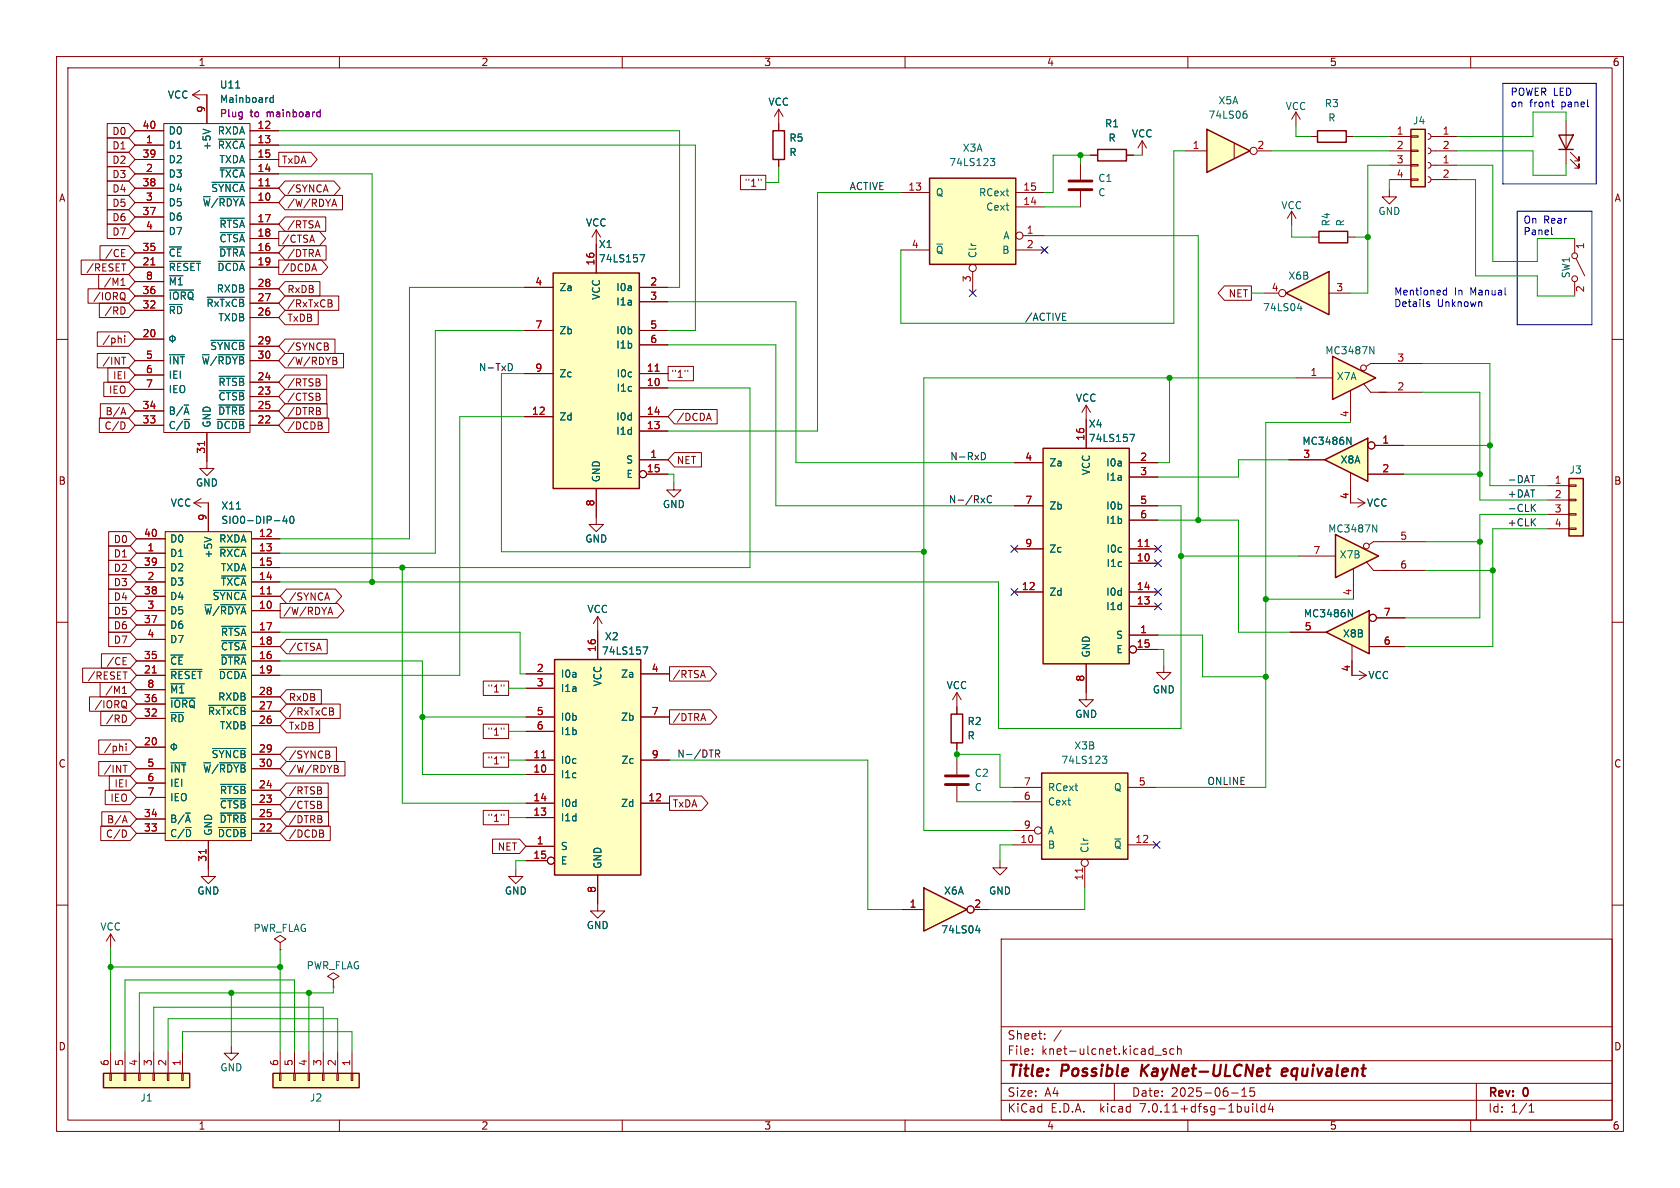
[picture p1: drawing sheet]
<svg xmlns="http://www.w3.org/2000/svg" width="297mm" height="210mm" viewBox="0 0 297 210" stroke-linecap="round" stroke-linejoin="round" font-family="sans-serif">
<g fill="none" stroke="#840000" stroke-width=".18">
<path d="M10 10h277v190h-277zM12 12h273v186h-273zM60 10v2M110 10v2M160 10v2M210 10v2M260 10v2M10 60h2M105.4 40.6l-.8 1.3M105.4 40.6v2.6M105.4 40.6l.8 1.3M285 60h2"/>
<path d="M10 110h2M285 110h2M10 160h2M285 160h2M177 166h108v32h-108zM60 198v2M110 198v2M160 198v2M177 194.5h108M177 191.5h108M177 187.5h108M177 181.5h108"/>
<path d="M182.5 186.3v.1M182.5 185.5v.1M184.7 183.6v.1M184.7 182.8v.1M187.6 182.1l-1.3 2M197 191.5v3M204.2 186.5h1.1M206.2 185.5l-.4-.1-.2 .2 .1 .2 .5 .2v.3h-.6M207.5 185.5l-.4-.1-.3 .3v.4l.2 .2h.5M208.2 185.5l.2-.1 .3 .1 .1 .9M208.2 184.9v1.5M210 198v2"/>
<path d="M217.7 193.2h1.2M219.5 193.8h.9M219.5 192.7l.5-.4v1.5M221 192.3v.7l.2-.1h.5l.1 .6-.3 .3-.5-.1M221.5 195.1v.1M221.5 195.6v1M222.2 195.1v1.3l.2 .2M223.6 195.1v1.5M223.6 195.7l-.4-.1-.3 .3v.4l.1 .2h.6M224.6 195l-.4 1.1h1M225 195.6v1M260 198v2"/>
<path d="M261 191.5v6.5M270.3 196.6h.9M270.3 195.5l.4-.4v1.5"/>
</g>
<path d="M201.9 188.2l-.2 2M203.1 188.2l-1.3 1.2M223.8 188.9h.8M227.6 189l-.2-.1-.6 .1-.2 .9 .2 .3 .6-.1M227.6 189.4l-1 .1" fill="none" stroke="#840000" stroke-width=".4"/>
<path d="M213.4 22.9l7.6 3.8-7.6 3.8z" fill="#ffffc2"/>
<path d="M136.7 23.1h2v5.1h-2zM164.3 31.5h15.3v15.2h-15.3zM194.1 26.4h5v2h-5zM213.4 22.9l7.6 3.8-7.6 3.8zM232.9 23.1h5.1v2h-5.1zM249.4 22.9h2.6v10.1h-2.6zM97.8 48.3h15.2v38.1h-15.2zM233.2 40.9h5.1v2h-5.1zM18.3 189.7h15.2v2.6h-15.2zM48.3 189.7h15.2v2.6h-15.2z" fill="none" stroke="#840000" stroke-width=".25"/>
<g fill="none" stroke="#840000" stroke-width=".18">
<path d="M34 16.8h2.6v5M34 16.8l1.3 .7M35.3 16l-1.3 .8M137.7 19.3v3.8M137.7 19.3l-.8 1.3M137.7 19.3l.7 1.3M229.1 19.8l-.8 1.3M229.1 19.8v2.6M229.1 19.8l.8 1.3M23.9 25.7h5.1M23.9 35.8h5.1M23.9 33.3h5.1"/>
<path d="M23.9 23.1h5.1M23.9 30.7h5.1M23.9 28.2h5.1M23.9 38.4h5.1M29 21.8h15.2v54.7h-15.2zM44.2 25.7h5.1M44.2 35.8h5.1M44.2 33.3h5.1M44.2 23.1h5.1M44.2 30.7h5.1M44.2 28.2h5.1M44.2 39.6h5.1"/>
<path d="M137.7 28.2v1.3M159.3 34h5M179.6 34h5.1M179.6 36.6h5.1M191 29v2.8M191 33.8v2.8M192.8 27.4h1.3M199.1 27.4h1.3M201.9 24.9l-.7 1.3M201.9 24.9v2.5M201.9 24.9l.8 1.3M209.5 26.7h3.9"/>
<path d="M218.2 25.4v2.5M222.2 26.7h2.6M228.3 37.3l-.7 1.3M228.3 37.3v2.6M228.3 37.3l.8 1.3M231.6 24.1h1.3M238 24.1h1.3M245.6 33.5v1.3h1.3l-1.3 1.3-1.3-1.3h1.3M245.6 26.7h3.8M245.6 24.1h3.8M245.6 29.2h3.8M245.6 31.8h3.8"/>
<path d="M249.4 31.6h1.3v.3h-1.3zM249.4 29.1h1.3v.2h-1.3zM249.4 26.5h1.3v.3h-1.3zM249.4 24h1.3v.3h-1.3zM23.9 44.7h5.1M23.9 47.2h5.1M23.9 59.9h5.1M23.9 54.9h5.1M23.9 52.3h5.1M23.9 40.9h5.1M23.9 49.8h5.1M44.2 44.7h5.1"/>
<path d="M44.2 42.2h5.1M44.2 47.2h5.1M44.2 56.1h5.1M44.2 53.6h5.1M44.2 51.1h5.1M92.7 50.8h5.1M92.7 58.4h5.1M105.4 43.2v5.1M113 50.8h5.1M113 53.3h5.1M113 58.4h5.1M159.3 44.2h5"/>
<path d="M172 48v3.8M179.6 44.2h5.1M180.8 41.7h3.9M231.9 41.9h1.3M238.3 41.9h1.2M23.9 75.2h5.1M23.9 72.6h5.1M23.9 63.8h5.1M23.9 66.3h5.1M23.9 68.8h5.1M36.6 76.5v6.3h1.2l-1.2 1.3-1.3-1.3h1.3M44.2 75.2h5.1"/>
<path d="M44.2 70.1h5.1M44.2 67.6h5.1M44.2 72.6h5.1M44.2 61.2h5.1M44.2 63.8h5.1M92.7 66h5.1M92.7 73.7h5.1M113 68.6h5.1M113 66h5.1M113 73.7h5.1M113 76.2h5.1M113 61h5.1"/>
<path d="M24.1 97.8h5.1M24.1 95.3h5.1M29.2 94h15.2v54.6h-15.2zM34.3 88.9h2.5v5.1M34.3 88.9l1.3 .8M35.6 88.1l-1.3 .8M44.4 97.8h5.1M44.4 95.3h5.1M105.4 86.4v5M113 81.3h5.1M114.3 83.8h3.8M24.1 108h5.1"/>
<path d="M24.1 105.4h5.1M24.1 102.9h5.1M24.1 100.3h5.1M24.1 116.8h5.1M24.1 119.4h5.1M24.1 110.5h5.1M24.1 113h5.1M44.4 108h5.1M44.4 105.4h5.1M44.4 102.9h5.1M44.4 100.3h5.1M44.4 116.8h5.1"/>
<path d="M44.4 111.8h5.1M44.4 114.3h5.1M44.4 119.4h5.1M24.1 132.1h5.1M24.1 135.9h5.1M24.1 127h5.1M24.1 124.5h5.1M24.1 138.4h5.1M24.1 121.9h5.1M44.4 139.7h5.1M44.4 128.3h5.1M44.4 125.7h5.1"/>
<path d="M44.4 123.2h5.1M44.4 133.4h5.1M44.4 135.9h5.1M24.1 147.3h5.1M24.1 144.8h5.1M24.1 141h5.1M36.8 148.6v6.3h1.3l-1.3 1.3-1.2-1.3h1.2M44.4 147.3h5.1M44.4 142.2h5.1M44.4 144.8h5.1M91.2 153.7v1.2h1.3l-1.3 1.3-1.3-1.3h1.3M176.8 152.1v1.3h1.3l-1.3 1.3-1.3-1.3h1.3"/>
<path d="M19.6 165.1v2.5M19.6 165.1l-.8 1.3M19.6 165.1l.7 1.3M49.5 166.6l1-.6-1-.6-1 .6 1 .6v1.3M49.5 167.9h.1M58.9 173.2l1-.6-1-.6-1 .6 1 .6v1.3M58.9 174.5h.1M19.4 189.7h.3v1.3h-.3zM19.6 185.9v3.8M22 189.7h.2v1.3h-.2zM22.1 185.9v3.8M24.5 189.7h.3v1.3h-.3z"/>
<path d="M24.6 185.9v3.8M27.1 189.7h.2v1.3h-.2zM27.2 185.9v3.8M29.6 189.7h.2v1.3h-.2zM29.7 185.9v3.8M32.1 189.7h.3v1.3h-.3zM32.3 185.9v3.8M40.9 184.9v1.3h1.3l-1.3 1.3-1.3-1.3h1.3M49.4 189.7h.3v1.3h-.3zM49.5 185.9v3.8M51.9 189.7h.3v1.3h-.3zM52.1 185.9v3.8"/>
<path d="M54.5 189.7h.2v1.3h-.2zM54.6 185.9v3.8M57 189.7h.3v1.3h-.3zM57.1 185.9v3.8M59.6 189.7h.2v1.3h-.2zM59.7 185.9v3.8M62.1 189.7h.3v1.3h-.3zM62.2 185.9v3.8"/>
<circle cx="221.6" cy="26.7" r=".63"/>
<circle cx="172" cy="47.4" r=".63"/>
<circle cx="180.2" cy="41.7" r=".63"/>
<circle cx="113.7" cy="83.8" r=".63"/>
</g>
<g fill="none" stroke="#006464" stroke-width=".18">
<path d="M41.7 15.6h.7M48.3 16.8v1.3M48.3 17.3h-.3l-.3 .2 .1 .5h.5M220.1 19.6h.2M35.9 22.8l1.3 .5M37.5 32.2h5.7M38.6 24.6h4.6M38.7 34.8h4.5M38.9 29.7h4.3M38.9 38.6h4.3M175.1 28h.8l-.5 .5 .4 .1 .1 .4-.3 .3h-.3M220 20.1l.3 .1 .2 .2-.1 .4-.4 .1"/>
<path d="M29.9 46.2h5.5M29.9 51.3h4.3M30.5 59.3v1.2M36.6 52.6h6.6M38.6 46.2h4.6M38.9 43.7h4.3M38.9 41.1h4.3M113.1 45h.9l-.6 1.3M37.3 60.2h5.9M38.4 74.1h4.8M38.6 62.7h4.6M38.7 71.6h4.5"/>
<path d="M38.7 69.1h4.5M38.7 66.5h4.5M36.1 95l1.3 .4M38.9 96.7h4.6M41.8 90h.7M50.3 91.2l-.3 .9h.8M50.6 91.7v.8M51.4 91.4l.1-.1a.68 .68 0 0 1 .5 .6 .68 .68 0 0 1-.5 .6l-.1-.1-.2-.4zM30.2 118.3h5.5M37.7 104.4h5.8M38.8 118.3h4.7M39 106.9h4.5"/>
<path d="M39.1 115.8h4.4M39.2 101.8h4.3M39.2 110.7h4.3M39.2 113.3h4.3M30.2 123.4h4.3M30.7 131.4v1.3M36.9 124.7h6.6M37.5 132.3h6M38.8 134.8h4.7M39 138.7h4.5M38.6 146.3h4.9M38.9 143.7h4.6"/>
<path d="M39 141.2h4.5"/>
<circle cx="30.5" cy="59.9" r=".47"/>
<circle cx="30.8" cy="132" r=".47"/>
</g>
<g fill="#ffffc2" stroke="#ffffc2" stroke-width=".18">
<path d="M249.4 22.9h2.6v10.1h-2.6z"/>
<path d="M164.3 31.5h15.3v15.2h-15.3z"/>
<path d="M97.8 48.3h15.2v38.1h-15.2z"/>
<path d="M18.3 189.7h15.2v2.6h-15.2z"/>
<path d="M48.3 189.7h15.2v2.6h-15.2z"/>
<path d="M29.2 94h15.2v54.6h-15.2z"/>
</g>
<path d="M189 33.5h4M189 32h4" fill="none" stroke="#840000" stroke-width=".51"/>
<path d="M47 32.9h.7M26.7 46.8h.7M36.2 78v.8M115.8 65.6h.7M26.9 119h.7M47.2 105h.8M36.4 150.2v.7" fill="none" stroke="#a90000" stroke-width=".18"/>
<path d="M56.6 19.4v1.2M56.6 19.9l-.4-.1-.1 .1M56.1 20.5l.1 .1h.4" fill="none" stroke="#840084" stroke-width=".18"/>
<path d="M227.3 51.8l7.6-3.8v7.6z" fill="#ffffc2"/>
<path d="M275.6 23.9h2.5l-1.2 2.5zM275.6 26.4h2.5M227.3 51.8l7.6-3.8v7.6zM98 116.6h15.3v38.1h-15.3zM168.1 126.2h2.1v5.1h-2.1z" fill="none" stroke="#840000" stroke-width=".25"/>
<g fill="none" stroke="#840000" stroke-width=".18">
<path d="M276.9 21.3v7.7M277.6 28.2l1.5 1.5v-.7v.7h-.7M277.6 26.9l1.5 1.5v-.7v.7h-.7M223.5 51.8h2.6M234.9 51.8h3.9M278.4 42.2v2.5M278.4 49.8v2.5M278.6 45.7l1.6 3.1M93 119.1h5M105.7 109v7.6M105.7 109l-.8 1.2M105.7 109l.7 1.2"/>
<path d="M113.3 119.1h5.1M205.7 117.6v1.3h1.3l-1.3 1.2-1.2-1.2h1.2M93 136.9h5M93 134.4h5M93 121.7h5M93 126.7h5M93 129.3h5M113.3 134.4h5.1M113.3 126.7h5.1M169.2 122.4v3.8M169.2 131.3v1.3M169.2 134.1v2.8"/>
<path d="M169.2 138.9v2.8M169.2 122.4l-.8 1.3M169.2 122.4l.7 1.3M192 122.4v1.3h1.3l-1.3 1.3-1.2-1.3h1.2M93 149.6h5M93 142h5M93 144.5h5M93 152.1h3.8M105.7 154.7v6.3h1.2l-1.2 1.3-1.3-1.3h1.3M113.3 142h5.1"/>
<circle cx="226.7" cy="51.8" r=".63"/>
<circle cx="278.4" cy="49.3" r=".51"/>
<circle cx="278.4" cy="45.2" r=".51"/>
<circle cx="97.4" cy="152.1" r=".63"/>
</g>
<path d="M229.4 54.5h.8M230 54.1v.8M113.7 114.4h.8l-.5 1.2" fill="none" stroke="#006464" stroke-width=".18"/>
<path d="M98 116.6h15.3v38.1h-15.3z" fill="#ffffc2" stroke="#ffffc2" stroke-width=".18"/>
<path d="M95.7 133.9h.8" fill="none" stroke="#a90000" stroke-width=".18"/>
<path d="M167.1 138.7h4.1M167.1 137.2h4.1" fill="none" stroke="#840000" stroke-width=".51"/>
<path d="M163.3 157l7.6 3.8-7.6 3.8z" fill="#ffffc2"/>
<path d="M184.1 136.7h15.3v15.2h-15.3zM163.3 157l7.6 3.8-7.6 3.8z" fill="none" stroke="#840000" stroke-width=".25"/>
<g fill="none" stroke="#840000" stroke-width=".18">
<path d="M252.5 31.2l.3 .2 .2 .4-.2 .3-.3 .2M252.5 28.7l.3 .2 .2 .3-.2 .4-.3 .1M252.5 26.2l.3 .1 .2 .4-.2 .3-.3 .2M252.5 23.6l.3 .2 .2 .3-.2 .4-.3 .1M253 31.8h4.6M253 29.2h4.6M253 26.7h4.6M253 24.1h4.6M238.8 88.9h2.5M240 88.1l1.3 .8M241.3 88.9l-1.3 .8M179.1 139.2h5"/>
<path d="M199.4 139.2h5.1M179.1 149.4h5M179.1 141.7h5M179.1 146.8h3.8M191.8 153.2v3.8M199.4 149.4h5.1M159.5 160.8h3.8M172.2 160.8h2.6"/>
<circle cx="183.5" cy="146.8" r=".63"/>
<circle cx="191.8" cy="152.5" r=".63"/>
<circle cx="171.6" cy="160.8" r=".63"/>
</g>
<path d="M194.9 133.7h.8l-.5 .5 .4 .1 .1 .4-.3 .2h-.3M172.5 164.5h.8M173.1 164.1v.8" fill="none" stroke="#006464" stroke-width=".18"/>
<path d="M184.1 136.7h15.3v15.2h-15.3z" fill="#ffffc2" stroke="#ffffc2" stroke-width=".18"/>
<path d="M191.4 153.5v.7" fill="none" stroke="#a90000" stroke-width=".18"/>
<path d="M235.6 63l7.6 3.8-7.6 3.8z" fill="#ffffc2"/>
<g fill="none" stroke="#840000" stroke-width=".18">
<path d="M229.1 66.8h6.4M238.8 69.1v5.3M241 67.8l1.3 1.5h9.2M251.5 64.3h-9.2l-.7 .5M105.4 91.4v1.3h1.3l-1.3 1.3-1.3-1.3h1.3"/>
<circle cx="241" cy="65" r=".51"/>
</g>
<path d="M235.6 63l7.6 3.8-7.6 3.8z" fill="none" stroke="#840000" stroke-width=".25"/>
<path d="M242.2 61.3l.7 1.3v-1.3" fill="none" stroke="#006464" stroke-width=".18"/>
<path d="M234.4 111.8l7.7-3.8v7.6z" fill="#ffffc2"/>
<path d="M234.4 111.8l7.7-3.8v7.6z" fill="none" stroke="#840000" stroke-width=".25"/>
<g fill="none" stroke="#840000" stroke-width=".18">
<path d="M119.1 85.3v1.3h1.3l-1.3 1.3-1.2-1.3h1.2M228.1 111.8h6.3M239 114v5.4M242.1 114.3h6.3M243.3 109.2h5.1"/>
<circle cx="242.7" cy="109.2" r=".63"/>
</g>
<path d="M238.4 107.8l.7 1.2v-1.2" fill="none" stroke="#006464" stroke-width=".18"/>
<path d="M236.1 94.5l7.6 3.8-7.6 3.8z" fill="#ffffc2"/>
<g fill="none" stroke="#840000" stroke-width=".18">
<path d="M192 71.6v7.6M192 71.6l-.7 1.3M192 71.6l.8 1.3M179.3 97h5.1M179.3 81.8h5.1M179.3 89.4h5.1M199.6 99.6h5.1M199.6 97h5.1M199.6 81.8h5.1M199.6 84.3h5.1M199.6 89.4h5.1M199.6 91.9h5.1"/>
<path d="M229.6 98.3h6.4M241.6 99.3l1.2 1.5h9.2M252 95.8h-9.2l-.7 .5M273.6 85.9h3.8M273.6 88.4h3.8M273.6 90.9h3.8M273.6 93.5h3.8M277.4 93.3h1.2v.3h-1.2zM277.4 90.8h1.2v.3h-1.2zM277.4 88.3h1.2v.2h-1.2zM277.4 85.7h1.2v.3h-1.2zM179.3 104.6h5.1"/>
<path d="M192 117.3v5.1M199.6 112.3h5.1M199.6 104.6h5.1M199.6 107.2h5.1M200.9 114.8h3.8M239 119.4h2.6M239.3 100.6v5.3M240.3 118.6l1.3 .8M241.6 119.4l-1.3 .7"/>
<circle cx="241.6" cy="96.5" r=".51"/>
<circle cx="200.3" cy="114.8" r=".63"/>
</g>
<path d="M184.4 79.2h15.2v38.1h-15.2zM236.1 94.5l7.6 3.8-7.6 3.8zM277.4 84.6h2.5v10.1h-2.5z" fill="none" stroke="#840000" stroke-width=".25"/>
<path d="M199.7 76.8h.9l-.6 1.2M242.7 92.8l.7 1.3v-1.3" fill="none" stroke="#006464" stroke-width=".18"/>
<g fill="#ffffc2" stroke="#ffffc2" stroke-width=".18">
<path d="M277.4 84.6h2.5v10.1h-2.5z"/>
<path d="M184.4 79.2h15.2v38.1h-15.2z"/>
</g>
<path d="M202.4 96.6h.8" fill="none" stroke="#a90000" stroke-width=".18"/>
<path d="M234.2 81.3l7.6-3.8v7.6z" fill="#ffffc2"/>
<path d="M234.2 81.3l7.6-3.8v7.6z" fill="none" stroke="#840000" stroke-width=".25"/>
<g fill="none" stroke="#840000" stroke-width=".18">
<path d="M36.6 16.8v5M19 24.4h3.8l1.1 1.3-1.1 1.2h-3.8zM19 26.9h3.8l1.1 1.3-1.1 1.3h-3.8zM19 21.8h3.8l1.1 1.3-1.1 1.3h-3.8zM19 34.5h3.8l1.1 1.3-1.1 1.3h-3.8zM19 39.6h3.8l1.1 1.3-1.1 1.3h-3.8zM19 29.5h3.8l1.1 1.2-1.1 1.3h-3.8zM19 32h3.8l1.1 1.3-1.1 1.2h-3.8zM19 37.1h3.8l1.1 1.3-1.1 1.2h-3.8zM23.9 25.7h5.1M23.9 35.8h5.1M23.9 33.3h5.1"/>
<path d="M23.9 23.1h5.1M23.9 30.7h5.1M23.9 28.2h5.1M23.9 38.4h5.1M44.2 25.7h5.1M44.2 35.8h5.1M44.2 33.3h5.1M44.2 23.1h5.1M44.2 30.7h5.1M44.2 28.2h5.1M44.2 39.6h5.1M49.3 26.9h5.7l1.1 1.3-1.1 1.3h-5.7z"/>
<path d="M50.4 34.5h10.2v2.6h-10.2l-1.1-1.3zM50.4 38.4h7.2v2.5h-7.2l-1.1-1.3zM50.4 32h8.6l1.2 1.3-1.2 1.2h-8.6l-1.1-1.2zM56.1 39l.5 1.3M57.6 32.7l.4 1.2M58.7 36.5l.4-1.3 .4 1.3M58.8 36.1h.6M130.9 31h4.5v2.5h-4.5zM134.6 31.7v.2M137.7 21.8v1.3M137.7 28.2v1.3M192.8 27.4h1.3"/>
<path d="M199.1 27.4h1.3M14.4 46h8.4l1.1 1.2-1.1 1.3h-8.4zM15.6 51.1h7.2l1.1 1.2-1.1 1.3h-7.2zM17.2 58.7h5.6l1.1 1.2-1.1 1.3h-5.6zM17.4 48.5h5.4l1.1 1.3-1.1 1.3h-5.4zM17.6 53.6h5.2l1.1 1.3-1.1 1.2h-5.2zM17.7 43.4h5.1l1.1 1.3-1.1 1.3h-5.1zM21.3 59.8l.1 .1v.7M21.4 50.5h.7M21.4 49.5l.3-.3v1.3M21.5 44.7h.4M21.5 45.4h.6"/>
<path d="M21.5 44.1h.6M21.5 46.6h.7M21.9 54.3l.2 .5-.2 .7M21.9 51.8a.9 .9 0 0 1 0 1.1l.3 .2M22 59.3v.2M22 59.8v.8M23.9 44.7h5.1M23.9 47.2h5.1M23.9 59.9h5.1M23.9 54.9h5.1M23.9 52.3h5.1M23.9 40.9h5.1"/>
<path d="M23.9 49.8h5.1M44.2 53.6h5.1M44.2 44.7h5.1M44.2 42.2h5.1M44.2 47.2h5.1M44.2 56.1h5.1M44.2 51.1h5.1M49.3 40.9h7.2l1.1 1.3-1.1 1.2h-7.2zM49.3 46h7.5l1.2 1.2-1.2 1.3h-7.5zM50.4 43.4h7.2v2.6h-7.2l-1.1-1.3zM50.4 52.3h9.5v2.6h-9.5l-1.1-1.3zM50.4 54.9h5.9v2.5h-5.9l-1.1-1.3z"/>
<path d="M50.4 59.9h8.8v2.6h-8.8l-1.1-1.3zM50.4 49.8h6.2v2.5h-6.2l-1.1-1.2zM55.2 41.6l.4 1.2M55.5 46.6l.5 1.3M56.2 44.1l.4 1.3M58 53l.6 .1 .1 .3-.3 .2M58 53.6h.4M58.4 53.6l.3 .2v.3l-.7 .2M92.7 50.8h5.1M92.7 58.4h5.1M105.4 43.2v5.1M113 50.8h5.1"/>
<path d="M113 53.3h5.1M113 58.4h5.1M216.5 50.5h4.7v2.6h-4.7l-1.2-1.3zM17.2 62.5h5.6l1.1 1.3-1.1 1.2h-5.6zM17.6 73.9h5.2l1.1 1.3-1.1 1.3h-5.2zM17.7 71.4h5.1l1.1 1.2-1.1 1.3h-5.1zM18.3 67.6h4.5l1.1 1.2-1.1 1.3h-4.5zM19.1 65h3.7l1.1 1.3-1.1 1.3h-3.7zM21.5 73h.6M21.5 63.2h.7M21.8 72l.4 1.3M21.9 74.6l.2 .5-.2 .7"/>
<path d="M23.9 63.8h5.1M23.9 75.2h5.1M23.9 72.6h5.1M23.9 66.3h5.1M23.9 68.8h5.1M36.6 76.5v5M44.2 63.8h5.1M44.2 75.2h5.1M44.2 70.1h5.1M44.2 67.6h5.1M44.2 72.6h5.1M44.2 61.2h5.1"/>
<path d="M50.4 68.8h7.4v2.6h-7.4l-1.1-1.3zM50.4 71.4h7.4v2.5h-7.4l-1.1-1.3zM50.4 62.5h10.3v2.5h-10.3l-1.1-1.2zM50.4 73.9h7.7v2.6h-7.7l-1.1-1.3zM50.4 66.3h7.4v2.5h-7.4l-1.1-1.2zM56.3 70.1l.3 .3v.3l-.2 .1M56.3 67.6l.3 .2v.3l-.2 .1M56.4 69.6l.2 .1-.2 .3M56.4 67l.2 .2-.2 .3M56.6 72.2v.3M56.6 72.7l.1 .2-.1 .4M56.7 74.6l.2 .2-.2 .4 .3 .2-.1 .3-.2 .2"/>
<path d="M57.8 60.6l.2 .3-.2 .3 .3 .3-.1 .3-.2 .1M58.8 63.2h.5l.2 .2-.2 .4 .2 .1 .1 .3-.3 .2h-.5zM58.8 63.8h.5M92.7 66h5.1M92.7 73.7h5.1M113 68.6h5.1M113 66h5.1M113 73.7h5.1M113 76.2h5.1M113 61h5.1M118.1 64.8h4.5v2.5h-4.5zM119.2 72.4h7.6v2.5h-7.6l-1.1-1.2z"/>
<path d="M121.6 65.4v.3M125.3 73.1l.4 1.2M192 74.2v5M243.1 78.7h5.1M19.2 94h3.8l1.1 1.3-1.1 1.2h-3.8zM19.2 96.5h3.8l1.1 1.3-1.1 1.3h-3.8zM19.2 99.1h3.8l1.1 1.2-1.1 1.3h-3.8zM24.1 97.8h5.1M24.1 95.3h5.1M36.8 88.9v5.1M44.4 97.8h5.1M44.4 95.3h5.1"/>
<path d="M105.4 86.4v5M113 81.3h5.1M114.3 83.8h3.8M119.2 80h4.8v2.6h-4.8l-1.1-1.3zM179.3 97h5.1M179.3 81.8h5.1M179.3 89.4h5.1M199.6 99.6h5.1M199.6 97h5.1M199.6 81.8h5.1M199.6 84.3h5.1M199.6 89.4h5.1"/>
<path d="M199.6 91.9h5.1M227.8 81.3h6.4M238.8 83.6v5.3M241.8 83.8h6.4M14.6 118.1h8.4l1.1 1.3-1.1 1.3h-8.4zM17.9 115.6h5.1l1.1 1.2-1.1 1.3h-5.1zM19.2 111.8h3.8l1.1 1.2-1.1 1.3h-3.8zM19.2 104.1h3.8l1.1 1.3-1.1 1.3h-3.8zM19.2 109.2h3.8l1.1 1.3-1.1 1.3h-3.8zM19.2 106.7h3.8l1.1 1.3-1.1 1.2h-3.8zM19.2 101.6h3.8l1.1 1.3-1.1 1.2h-3.8zM21.8 116.8h.4"/>
<path d="M21.8 117.5h.6M21.8 116.2h.6M21.8 118.8h.7M24.1 116.8h5.1M24.1 108h5.1M24.1 105.4h5.1M24.1 102.9h5.1M24.1 100.3h5.1M24.1 119.4h5.1M24.1 110.5h5.1M24.1 113h5.1M44.4 116.8h5.1"/>
<path d="M44.4 108h5.1M44.4 105.4h5.1M44.4 102.9h5.1M44.4 100.3h5.1M44.4 111.8h5.1M44.4 114.3h5.1M44.4 119.4h5.1M49.5 106.7h10.2l1.1 1.3-1.1 1.2h-10.2zM50.6 104.1h8.7l1.1 1.3-1.1 1.3h-8.7l-1.1-1.3zM50.6 113h7.2v2.6h-7.2l-1.1-1.3zM56.4 113.7l.4 1.3M57.8 104.8l.5 1.3"/>
<path d="M58 108.6l.4-1.2 .4 1.2M58.1 108.3h.6M93 119.1h5M105.7 111.5v5.1M113.3 119.1h5.1M118.4 117.9h7.2l1.1 1.2-1.1 1.3h-7.2zM124.3 118.5l.4 1.3M179.3 104.6h5.1M192 117.3v5.1M199.6 112.3h5.1M199.6 104.6h5.1M199.6 107.2h5.1"/>
<path d="M200.9 114.8h3.8M228.1 111.8h6.3M239 116.8v2.6M242.1 114.3h6.3M243.3 109.2h5.1M15.8 123.2h7.2l1.1 1.3-1.1 1.2h-7.2zM17.5 134.6h5.5l1.1 1.3-1.1 1.3h-5.5zM17.5 130.8h5.5l1.1 1.3-1.1 1.3h-5.5zM17.7 120.6h5.3l1.1 1.3-1.1 1.3h-5.3zM17.8 125.7h5.2l1.1 1.3-1.1 1.3h-5.2zM18.6 139.7h4.4l1.1 1.3-1.1 1.2h-4.4zM19.3 137.2h3.7l1.1 1.2-1.1 1.3h-3.7z"/>
<path d="M21.5 131.9l.2 .2v.7M21.6 122.6h.8M21.6 121.7l.4-.4v1.3M21.8 135.3h.7M22.1 126.5l.3 .4-.3 .7M22.2 123.9a.9 .9 0 0 1 0 1.2l.2 .2M22.3 131.5v.1M22.3 131.9v.9M24.1 135.9h5.1M24.1 132.1h5.1M24.1 127h5.1M24.1 124.5h5.1"/>
<path d="M24.1 138.4h5.1M24.1 121.9h5.1M44.4 125.7h5.1M44.4 135.9h5.1M44.4 139.7h5.1M44.4 128.3h5.1M44.4 123.2h5.1M44.4 133.4h5.1M50.6 124.5h9.5v2.5h-9.5l-1.1-1.3zM50.6 127h5.9v2.5h-5.9l-1.1-1.2zM50.6 121.9h6.2v2.6h-6.2l-1.1-1.3zM50.6 132.1h8.9v2.5h-8.9l-1.1-1.2z"/>
<path d="M50.6 134.6h10.4v2.6h-10.4l-1.1-1.3zM50.6 138.4h7.4v2.6h-7.4l-1.1-1.3zM56.6 139.7l.3 .2-.1 .3-.2 .2M56.7 139.2l.1 .1-.1 .3M58 132.8l.3 .2-.3 .4 .3 .2v.3l-.2 .1M58.3 125.1l.6 .2v.2l-.2 .2M58.3 125.7h.4M58.7 125.7l.3 .3-.1 .3-.6 .1M59.1 135.3h.4l.3 .2-.3 .4 .3 .1v.3l-.2 .3h-.5zM59.1 135.9h.4M85.4 128h4.5v2.6h-4.5zM85.4 120.4h4.5v2.5h-4.5z"/>
<path d="M85.4 133.1h4.5v2.5h-4.5zM89.1 121.1v.2M89.1 128.7v.2M89.1 133.8v.2M93 136.9h5M93 134.4h5M93 121.7h5M93 126.7h5M93 129.3h5M113.3 134.4h5.1M113.3 126.7h5.1M118.4 125.5h7.2l1.1 1.2-1.1 1.3h-7.2z"/>
<path d="M124.3 126.1l.4 1.3M169.2 125v1.2M169.2 131.3v1.3M17.8 146h5.2l1.1 1.3-1.1 1.3h-5.2zM18 143.5h5l1.1 1.3-1.1 1.3h-5zM21.8 145.1h.6M22.1 144.2l.4 1.3M22.1 146.8l.3 .5-.3 .6M24.1 147.3h5.1M24.1 144.8h5.1M24.1 141h5.1M36.8 148.6v5.1"/>
<path d="M44.4 147.3h5.1M44.4 142.2h5.1M44.4 144.8h5.1M50.6 143.5h7.5v2.6h-7.5l-1.1-1.3zM50.6 141h7.4v2.5h-7.4l-1.1-1.3zM50.6 146h7.8v2.6h-7.8l-1.1-1.3zM56.6 142.2l.3 .3-.1 .3-.2 .1M56.7 141.7l.1 .2-.1 .3M56.8 144.8l.1 .2-.1 .4M56.8 144.3v.4M56.9 146.7l.3 .3-.3 .3 .3 .3v.3l-.2 .1M85.4 143.3h4.5v2.5h-4.5z"/>
<path d="M87.1 148.3h4.8l1.1 1.3-1.1 1.3h-4.8zM89.1 143.9v.3M93 149.6h5M93 142h5M93 144.5h5M93 152.1h3.8M105.7 154.7v5.1M113.3 142h5.1M118.4 140.7h5.7l1.1 1.3-1.1 1.3h-5.7zM159.5 160.8h3.8M172.2 160.8h2.6"/>
<circle cx="242.4" cy="78.7" r=".63"/>
<circle cx="113.7" cy="83.8" r=".63"/>
<circle cx="200.3" cy="114.8" r=".63"/>
<circle cx="242.7" cy="109.2" r=".63"/>
<circle cx="97.4" cy="152.1" r=".63"/>
<circle cx="171.6" cy="160.8" r=".63"/>
</g>
<g fill="none" stroke="#006464" stroke-width=".18">
<path d="M41.7 15.6h.7M48.3 16.8v1.3M48.3 17.3h-.3l-.3 .2 .1 .5h.5M35.9 22.8l1.3 .5M37.5 32.2h5.7M38.6 24.6h4.6M38.7 34.8h4.5M38.9 29.7h4.3M38.9 38.6h4.3M29.9 46.2h5.5M29.9 51.3h4.3M30.5 59.3v1.2"/>
<path d="M36.6 52.6h6.6M38.6 46.2h4.6M38.9 43.7h4.3M38.9 41.1h4.3M113.1 45h.9l-.6 1.3M37.3 60.2h5.9M38.4 74.1h4.8M38.6 62.7h4.6M38.7 71.6h4.5M38.7 69.1h4.5M38.7 66.5h4.5M199.7 76.8h.9l-.6 1.2"/>
<path d="M238.1 77.3l.7 1.3v-1.3M36.1 95l1.3 .4M38.9 96.7h4.6M41.8 90h.7M50.3 91.2l-.3 .9h.8M50.6 91.7v.8M51.4 91.4l.1-.1a.68 .68 0 0 1 .5 .6 .68 .68 0 0 1-.5 .6l-.1-.1-.2-.4zM30.2 118.3h5.5M37.7 104.4h5.8M38.8 118.3h4.7M39 106.9h4.5M39.1 115.8h4.4"/>
<path d="M39.2 101.8h4.3M39.2 110.7h4.3M39.2 113.3h4.3M113.7 114.4h.8l-.5 1.2M238.4 107.8l.7 1.2v-1.2M30.2 123.4h4.3M30.7 131.4v1.3M36.9 124.7h6.6M37.5 132.3h6M38.8 134.8h4.7M39 138.7h4.5M38.6 146.3h4.9"/>
<path d="M38.9 143.7h4.6M39 141.2h4.5M172.5 164.5h.8M173.1 164.1v.8"/>
<circle cx="30.5" cy="59.9" r=".47"/>
<circle cx="30.8" cy="132" r=".47"/>
</g>
<path d="M187.9 56.6h.6M187.9 55.4h.6M90.2 64.3a.68 .68 0 0 1 .4 .6 .68 .68 0 0 1-.4 .6M173.4 88l.7 .9M173.5 80a.64 .64 0 0 1 .7 .6 .64 .64 0 0 1-.7 .7M174.1 88l-.7 .9M175.3 87.7a.6 .6 0 0 0-.8 .5 .6 .6 0 0 0 .6 .7l.2-.1M270.6 84.1h.7M270.9 89.7l.5 .7M271.4 89.1l-.7 .8M126.5 133.2h.6l.1-.2v-.3l-.7-.1v1.3M126.8 133.2l.4 .7" fill="none" stroke="#0f0f0f" stroke-width=".18"/>
<path d="M265.7 14.7h16.5v17.8h-16.5zM274.3 18h.4M274.5 18.8l.2 .1M268.2 37.3h13.2v20.1h-13.2zM252.3 53.7l.4 .1 .1 .2-.2 .2-.4-.1M252.3 53.4h.4M255.1 51.9l.3 .3 .3-.1M255.7 50.9v1.3M255.7 51.4l-.3-.1-.3 .2M261.9 53.4l.1 .8M274.3 40.2v1.1l.2 .2" fill="none" stroke="#0000c2" stroke-width=".18"/>
<g fill="none" stroke="#009600" stroke-width=".18">
<path d="M49.3 30.7h16.5v72.2M49.3 25.7h73.6v32.7h-4.8M49.3 23.1h70.8v27.7h-2M137.7 29.5v2.8h-2.3M159.3 34h-14.8v42.2h-26.4M184.7 36.6h6.3M191 27.4v1.6M192.8 27.4h-6.6v6.6h-1.5M200.4 27.4h1.5M209.5 26.7h-2v30.5h-48.2v-13M224.8 26.7h20.8M228.3 39.9v2h3.6"/>
<path d="M229.1 22.4v1.7h2.5M239.3 24.1h6.3M245.6 29.2h-3.8v22.6h-3M245.6 31.8v1.7M257.6 29.2h6.3v17h7.9v-4h6.6M257.6 26.7h13.4v4.3h5.9v-2M257.6 31.8h3.3v17h10.9v3.5h6.6M276.9 21.3v-1.5h-5.9v4.3h-13.4M92.7 50.8h-20.3v44.5h-22.9M92.7 58.4h-15.7v39.4h-27.5M118.1 53.3h22.6v28.5h38.6M184.7 41.7h27.1v50.2"/>
<path d="M221.2 51.8h2.3M239.5 41.9h2.3M92.7 66h-4.1v31.5h74.7M92.7 73.7h-11.4v45.7h-31.8M118.1 61h19.1v28.4h42.1M118.1 68.6h14.5v31.7h-83.1M206.8 66.8v15h-2.1M229.1 66.8h-65.8v80h15.8M238.8 74.4v.3h-15v64.5h-19.3M248.2 78.7h15.2M251.5 69.3h10.1v19.1h12M251.5 64.3h11.9v21.6h10.2"/>
<path d="M118.1 83.8h1v1.5M204.7 91.9h14.2v19.9h9.2M204.7 89.4h4.1v39.4h-32.3v-25.9h-127M208.8 98.3h20.8M227.8 81.3h-8.9v3h-14.2M248.2 83.8h13.4M252 95.8h9.6M273.6 90.9h-12v18.3h-13.2M273.6 93.5h-9.7v20.8h-15.5M49.5 111.8h42.4v7.3h1.1M49.5 116.8h25.2v20.1h18.3M71.1 100.3v41.7h21.9"/>
<path d="M204.7 114.8h1v2.8M204.7 112.3h7.9v7.3h11.2M223.8 105.9h15.5M252 100.8h11.9M74.7 126.7h18.3M89.9 134.4h3.1M89.9 121.7h3.1M89.9 129.3h3.1M118.4 134.4h35v26.4h6.1M169.2 132.6v1.5M169.2 133.4h7.6v5.8h2.3M89.9 144.5h3.1"/>
<path d="M93 152.1h-1.8v1.6M169.2 141.7h9.9M179.1 149.4h-2.3v2.7M191.8 157v3.8h-17M19.6 170.9h29.9M19.6 167.6v18.3M40.9 175.5v9.4M49.5 167.9v18M54.6 175.5v10.4M58.9 174.5v1h-34.3v10.4M22.1 185.9v-12.7h30v12.7M27.2 185.9v-7.8h29.9v7.8"/>
<path d="M29.7 185.9v-5.8h30v5.8M32.3 185.9v-3.5h29.9v3.5"/>
</g>
<g fill="none" stroke="#000084" stroke-width=".18">
<path d="M171.3 51.2l1.3 1.2M172.6 51.2l-1.3 1.2M184 43.6l1.3 1.2M185.3 43.6l-1.3 1.2M178.7 96.4l1.2 1.2M179.9 96.4l-1.2 1.2M204.1 99l1.2 1.2M204.1 96.4l1.2 1.2M205.3 99l-1.2 1.2M205.3 96.4l-1.2 1.2M178.7 104l1.2 1.3M179.9 104l-1.2 1.3"/>
<path d="M204.1 104l1.2 1.3M204.1 106.6l1.2 1.2M205.3 104l-1.2 1.3M205.3 106.6l-1.2 1.2M203.9 148.7l1.2 1.3M205.1 148.7l-1.2 1.3"/>
</g>
<path d="M47 32.9h.7M26.7 46.8h.7M36.2 78v.8M115.8 65.6h.7M202.4 96.6h.8M26.9 119h.7M47.2 105h.8M95.7 133.9h.8M36.4 150.2v.7" fill="none" stroke="#a90000" stroke-width=".18"/>
<path d="M56.6 19.4v1.2M56.6 19.9l-.4-.1-.1 .1M56.1 20.5l.1 .1h.4" fill="none" stroke="#840084" stroke-width=".18"/>
<g fill="#009600" stroke="#009600" stroke-width=".18">
<circle cx="169.2" cy="133.4" r=".46"/>
<circle cx="54.6" cy="175.5" r=".46"/>
<circle cx="49.5" cy="170.9" r=".46"/>
<circle cx="40.9" cy="175.5" r=".46"/>
<circle cx="19.6" cy="170.9" r=".46"/>
<circle cx="71.1" cy="100.3" r=".46"/>
<circle cx="65.8" cy="102.9" r=".46"/>
<circle cx="74.7" cy="126.7" r=".46"/>
<circle cx="191" cy="27.4" r=".46"/>
<circle cx="206.8" cy="66.8" r=".46"/>
<circle cx="241.8" cy="41.9" r=".46"/>
<circle cx="223.8" cy="105.9" r=".46"/>
<circle cx="211.8" cy="91.9" r=".46"/>
<circle cx="208.8" cy="98.3" r=".46"/>
<circle cx="261.6" cy="83.8" r=".46"/>
<circle cx="263.9" cy="100.8" r=".46"/>
<circle cx="261.6" cy="95.8" r=".46"/>
<circle cx="263.4" cy="78.7" r=".46"/>
<circle cx="223.8" cy="119.6" r=".46"/>
<circle cx="163.3" cy="97.5" r=".46"/>
</g>
<g font-size="2.8" fill="#840000">
<text x="178" y="190.9">Title:</text>
<text x="187.7" y="190.9">Possible</text>
<text x="202.6" y="190.9">KayNet-ULCNet</text>
<text x="228.3" y="190.9">equivalent</text>
</g>
<g font-size="2.1" fill="#840000">
<text x="178" y="184">Sheet:</text>
<text x="178" y="186.7">File:</text>
<text x="184.1" y="186.7">knet-ulcnet.kicad_sch</text>
<text x="178" y="196.9">KiCad</text>
<text x="178" y="194.1">Size:</text>
<text x="184.7" y="194.1">A4</text>
<text x="185.7" y="196.9">E.D.A.</text>
<text x="194.6" y="196.9">kicad</text>
<text x="200" y="194.1">Date:</text>
<text x="201.8" y="196.9">7.0.11+dfsg-1build4</text>
<text x="207" y="194.1">2025-06-15</text>
<text x="263" y="194.3">Rev:</text>
<text x="263" y="196.9">Id:</text>
<text x="267.1" y="196.9">1/1</text>
<text x="269.4" y="194.3">0</text>
</g>
<g font-size="1.8" fill="#840000">
<text x="35" y="11.9">1</text>
<text x="85" y="11.9">2</text>
<text x="135" y="11.9">3</text>
<text x="185" y="11.9">4</text>
<text x="235" y="11.9">5</text>
<text x="285" y="11.9">6</text>
<text x="19.8" y="26.6">D1</text>
<text x="19.8" y="29.1">D2</text>
<text x="19.8" y="24.1">D0</text>
<text x="49.8" y="29.1">TxDA</text>
<text x="10.3" y="35.9">A</text>
<text x="19.8" y="31.7">D3</text>
<text x="19.8" y="34.2">D4</text>
<text x="50.7" y="34.2">/SYNCA</text>
<text x="131.6" y="33.2">&quot;1&quot;</text>
<text x="285.3" y="35.9">A</text>
<text x="19.8" y="36.8">D5</text>
<text x="19.8" y="41.8">D7</text>
<text x="19.8" y="39.3">D6</text>
<text x="50.7" y="36.8">/W/RDYA</text>
<text x="50.7" y="40.6">/RTSA</text>
<text x="18.5" y="45.7">/CE</text>
<text x="49.8" y="43.1">/CTSA</text>
<text x="50.7" y="45.7">/DTRA</text>
<text x="15.2" y="48.2">/RESET</text>
<text x="16.4" y="53.3">/IORQ</text>
<text x="18.3" y="50.7">/M1</text>
<text x="49.8" y="48.2">/DCDA</text>
<text x="50.7" y="52">RxDB</text>
<text x="217.1" y="52.8">NET</text>
<text x="18.4" y="55.8">/RD</text>
<text x="50.7" y="54.5">/RxTxCB</text>
<text x="50.7" y="57.1">TxDB</text>
<text x="18" y="64.7">/INT</text>
<text x="18" y="60.9">/phi</text>
<text x="50.7" y="64.7">/W/RDYB</text>
<text x="50.7" y="62.2">/SYNCB</text>
<text x="19.2" y="69.8">IEO</text>
<text x="19.9" y="67.2">IEI</text>
<text x="50.7" y="71.1">/CTSB</text>
<text x="50.7" y="68.5">/RTSB</text>
<text x="118.6" y="67">&quot;1&quot;</text>
<text x="18.4" y="76.1">C/D</text>
<text x="18.6" y="73.6">B/A</text>
<text x="50.7" y="73.6">/DTRB</text>
<text x="50.7" y="76.1">/DCDB</text>
<text x="119.5" y="74.6">/DCDA</text>
<text x="119.5" y="82.2">NET</text>
<text x="10.3" y="85.9">B</text>
<text x="285.3" y="85.9">B</text>
<text x="20" y="96.2">D0</text>
<text x="20" y="98.7">D1</text>
<text x="20" y="101.3">D2</text>
<text x="20" y="106.4">D4</text>
<text x="20" y="103.8">D3</text>
<text x="51" y="106.4">/SYNCA</text>
<text x="20" y="114">D7</text>
<text x="20" y="111.4">D6</text>
<text x="20" y="108.9">D5</text>
<text x="50" y="108.9">/W/RDYA</text>
<text x="18.7" y="117.8">/CE</text>
<text x="51" y="115.3">/CTSA</text>
<text x="15.4" y="120.3">/RESET</text>
<text x="16.6" y="125.4">/IORQ</text>
<text x="18.5" y="122.9">/M1</text>
<text x="51" y="124.1">RxDB</text>
<text x="86.1" y="122.6">&quot;1&quot;</text>
<text x="118.8" y="120.1">/RTSA</text>
<text x="18.6" y="128">/RD</text>
<text x="51" y="126.7">/RxTxCB</text>
<text x="51" y="129.2">TxDB</text>
<text x="86.1" y="130.2">&quot;1&quot;</text>
<text x="118.8" y="127.7">/DTRA</text>
<text x="10.3" y="135.9">C</text>
<text x="18.3" y="136.8">/INT</text>
<text x="18.3" y="133">/phi</text>
<text x="51" y="134.3">/SYNCB</text>
<text x="51" y="136.8">/W/RDYB</text>
<text x="86.1" y="135.3">&quot;1&quot;</text>
<text x="285.3" y="135.9">C</text>
<text x="19.4" y="141.9">IEO</text>
<text x="20.1" y="139.4">IEI</text>
<text x="51" y="143.2">/CTSB</text>
<text x="51" y="140.7">/RTSB</text>
<text x="118.8" y="142.9">TxDA</text>
<text x="18.6" y="148.3">C/D</text>
<text x="18.8" y="145.7">B/A</text>
<text x="51" y="145.7">/DTRB</text>
<text x="51" y="148.3">/DCDB</text>
<text x="86.1" y="145.5">&quot;1&quot;</text>
<text x="87.9" y="150.6">NET</text>
<text x="10.3" y="185.9">D</text>
<text x="285.3" y="185.9">D</text>
<text x="35" y="199.9">1</text>
<text x="85" y="199.9">2</text>
<text x="135" y="199.9">3</text>
<text x="185" y="199.9">4</text>
<text x="235" y="199.9">5</text>
<text x="285" y="199.9">6</text>
</g>
<g font-size="1.8" fill="#006464">
<text x="29.6" y="17.6">VCC</text>
<text x="38.8" y="15.8">U11</text>
<text x="29.7" y="24">D0</text>
<text x="38.4" y="24">RXDA</text>
<text x="38.8" y="18.4">Mainboard</text>
<text x="135.8" y="18.9">VCC</text>
<text x="195.3" y="22.7">R1</text>
<text x="213.5" y="21.2">74LS06</text>
<text x="215.3" y="18.6">X5A</text>
<text x="227.2" y="19.7">VCC</text>
<text x="234.1" y="19.2">R3</text>
<text x="234.7" y="21.7">R</text>
<text x="249.7" y="22.2">J4</text>
<text x="29.7" y="26.5">D1</text>
<text x="29.7" y="29.1">D2</text>
<text x="37.4" y="26.7" transform="rotate(-90 37.4 26.7)">+5V</text>
<text x="38.4" y="26.5">~{RXCA}</text>
<text x="38.7" y="29.1">TXDA</text>
<text x="139.5" y="25.2">R5</text>
<text x="139.5" y="27.8">R</text>
<text x="167.7" y="29.6">74LS123</text>
<text x="170.1" y="27">X3A</text>
<text x="195.9" y="25.2">R</text>
<text x="200" y="24.5">VCC</text>
<text x="29.7" y="31.6">D3</text>
<text x="29.7" y="34.1">D4</text>
<text x="37.2" y="34.1">~{SYNCA}</text>
<text x="38.7" y="31.6">~{TXCA}</text>
<text x="165.4" y="34.9">Q</text>
<text x="173" y="34.9">RCext</text>
<text x="194.1" y="32.4">C1</text>
<text x="194.1" y="34.9">C</text>
<text x="29.7" y="36.7">D5</text>
<text x="29.7" y="39.2">D6</text>
<text x="29.7" y="41.8">D7</text>
<text x="35.7" y="36.7">~{W}/~{RDYA}</text>
<text x="38.7" y="40.5">~{RTSA}</text>
<text x="103.5" y="40.2">VCC</text>
<text x="174.2" y="37.4">Cext</text>
<text x="226.4" y="37.2">VCC</text>
<text x="235.3" y="40.1" transform="rotate(-90 235.3 40.1)">R4</text>
<text x="237.8" y="40.1" transform="rotate(-90 237.8 40.1)">R</text>
<text x="243.6" y="38.2">GND</text>
<text x="29.7" y="45.6">~{CE}</text>
<text x="38.6" y="45.6">~{DTRA}</text>
<text x="38.7" y="43">~{CTSA}</text>
<text x="105.8" y="46.6">74LS157</text>
<text x="105.8" y="44">X1</text>
<text x="165.4" y="45.1">~{Q}</text>
<text x="172.8" y="45.7" transform="rotate(-90 172.8 45.7)">Clr</text>
<text x="177.1" y="45.1">B</text>
<text x="177.3" y="42.5">A</text>
<text x="29.7" y="48.1">~{RESET} ~{DCDA}</text>
<text x="29.7" y="53.2">~{IORQ}</text>
<text x="29.7" y="50.6">~{M1}</text>
<text x="38.2" y="51.9">RXDB</text>
<text x="98.8" y="51.7">Za</text>
<text x="106.3" y="53.1" transform="rotate(-90 106.3 53.1)">VCC</text>
<text x="108.8" y="51.7">I0a</text>
<text x="227.7" y="49.6">X6B</text>
<text x="277.7" y="49.3" transform="rotate(-90 277.7 49.3)">SW1</text>
<text x="29.7" y="55.7">~{RD}</text>
<text x="36.4" y="54.5">~{RxTxCB}</text>
<text x="38.5" y="57">TXDB</text>
<text x="98.8" y="59.3">Zb</text>
<text x="108.8" y="54.2">I1a</text>
<text x="108.8" y="59.3">I0b</text>
<text x="223.2" y="55.2">74LS04</text>
<text x="29.7" y="64.6">~{INT} ~{W}/~{RDYB}</text>
<text x="37.1" y="62.1">~{SYNCB}</text>
<text x="108.8" y="61.8">I1b</text>
<text x="234.2" y="62.8">MC3487N</text>
<text x="29.7" y="67.2">IEI</text>
<text x="29.7" y="69.7">IEO</text>
<text x="38.5" y="71">~{CTSB}</text>
<text x="38.5" y="68.4">~{RTSB}</text>
<text x="98.8" y="66.9">Zc</text>
<text x="108.9" y="69.4">I1c</text>
<text x="108.9" y="66.9">I0c</text>
<text x="190.1" y="71.2">VCC</text>
<text x="236.2" y="67.4">X7A</text>
<text x="29.7" y="76">C/~{D}</text>
<text x="29.7" y="73.5">B/~{A}</text>
<text x="37.4" y="75.7" transform="rotate(-90 37.4 75.7)">GND</text>
<text x="38.2" y="76">~{DCDB}</text>
<text x="38.5" y="73.5">~{DTRB}</text>
<text x="98.8" y="74.5">Zd</text>
<text x="108.8" y="77.1">I1d</text>
<text x="108.8" y="74.5">I0d</text>
<text x="192.4" y="75.8">X4</text>
<text x="110.6" y="82.1">S</text>
<text x="185.4" y="82.7">Za</text>
<text x="192.4" y="78.3">74LS157</text>
<text x="195.5" y="82.7">I0a</text>
<text x="230.1" y="78.8">MC3486N</text>
<text x="236.9" y="82.1">X8A</text>
<text x="277.4" y="83.9">J3</text>
<text x="30.1" y="89.8">VCC</text>
<text x="34.5" y="86.2">GND</text>
<text x="106.3" y="85.3" transform="rotate(-90 106.3 85.3)">GND</text>
<text x="110.7" y="84.7">E</text>
<text x="192.9" y="84.1" transform="rotate(-90 192.9 84.1)">VCC</text>
<text x="195.5" y="85.2">I1a</text>
<text x="241.6" y="89.8">VCC</text>
<text x="39" y="90.3">X11</text>
<text x="39" y="92.8">SIO0-DIP-40</text>
<text x="117.1" y="90">GND</text>
<text x="185.4" y="90.3">Zb</text>
<text x="195.5" y="90.3">I0b</text>
<text x="195.5" y="92.8">I1b</text>
<text x="234.7" y="94.3">MC3487N</text>
<text x="30" y="98.7">D1</text>
<text x="30" y="101.2">D2</text>
<text x="30" y="96.1">D0</text>
<text x="37.7" y="98.8" transform="rotate(-90 37.7 98.8)">+5V</text>
<text x="38.6" y="96.1">RXDA</text>
<text x="38.6" y="98.7">~{RXCA}</text>
<text x="38.9" y="101.2">TXDA</text>
<text x="103.4" y="96.1">GND</text>
<text x="185.4" y="97.9">Zc</text>
<text x="195.5" y="100.4">I1c</text>
<text x="195.5" y="97.9">I0c</text>
<text x="236.7" y="98.9">X7B</text>
<text x="30" y="103.7">D3</text>
<text x="30" y="106.3">D4</text>
<text x="37.5" y="106.3">~{SYNCA}</text>
<text x="38.9" y="103.7">~{TXCA}</text>
<text x="185.4" y="105.5">Zd</text>
<text x="195.5" y="105.5">I0d</text>
<text x="30" y="108.8">D5</text>
<text x="30" y="111.4">D6</text>
<text x="30" y="113.9">D7</text>
<text x="36" y="108.8">~{W}/~{RDYA}</text>
<text x="38.9" y="112.6">~{RTSA}</text>
<text x="103.7" y="108.6">VCC</text>
<text x="106.8" y="113.4">X2</text>
<text x="195.5" y="108.1">I1d</text>
<text x="197.2" y="113.1">S</text>
<text x="230.4" y="109.3">MC3486N</text>
<text x="237.3" y="112.9">X8B</text>
<text x="30" y="117.7">~{CE}</text>
<text x="38.9" y="117.7">~{DTRA}</text>
<text x="38.9" y="115.2">~{CTSA}</text>
<text x="99.1" y="120">I0a</text>
<text x="106.3" y="115.9">74LS157</text>
<text x="109.7" y="120">Za</text>
<text x="192.9" y="116.3" transform="rotate(-90 192.9 116.3)">GND</text>
<text x="197.3" y="115.7">E</text>
<text x="30" y="120.2">~{RESET} ~{DCDA}</text>
<text x="30" y="125.3">~{IORQ}</text>
<text x="30" y="122.8">~{M1}</text>
<text x="38.5" y="124.1">RXDB</text>
<text x="99.1" y="122.5">I1a</text>
<text x="106.5" y="121.4" transform="rotate(-90 106.5 121.4)">VCC</text>
<text x="167.2" y="122">VCC</text>
<text x="203.7" y="122.8">GND</text>
<text x="241.8" y="120.2">VCC</text>
<text x="30" y="127.9">~{RD}</text>
<text x="36.7" y="126.6">~{RxTxCB}</text>
<text x="38.8" y="129.1">TXDB</text>
<text x="99.1" y="127.6">I0b</text>
<text x="99.1" y="130.1">I1b</text>
<text x="109.7" y="127.6">Zb</text>
<text x="171" y="128.4">R2</text>
<text x="171" y="130.9">R</text>
<text x="190" y="127.1">GND</text>
<text x="30" y="136.8">~{INT} ~{W}/~{RDYB}</text>
<text x="37.3" y="134.2">~{SYNCB}</text>
<text x="99.1" y="137.8">I1c</text>
<text x="99.1" y="135.2">I0c</text>
<text x="109.8" y="135.2">Zc</text>
<text x="172.2" y="137.5">C2</text>
<text x="187.5" y="135.2">74LS123</text>
<text x="189.8" y="132.7">X3B</text>
<text x="30" y="139.3">IEI</text>
<text x="30" y="141.8">IEO</text>
<text x="38.8" y="143.1">~{CTSB}</text>
<text x="38.8" y="140.6">~{RTSB}</text>
<text x="99.1" y="142.8">I0d</text>
<text x="109.7" y="142.8">Zd</text>
<text x="172.2" y="140.1">C</text>
<text x="185.2" y="142.6">Cext</text>
<text x="185.2" y="140.1">RCext</text>
<text x="196.8" y="140.1">Q</text>
<text x="30" y="148.2">C/~{D}</text>
<text x="30" y="145.6">B/~{A}</text>
<text x="37.7" y="147.8" transform="rotate(-90 37.7 147.8)">GND</text>
<text x="38.4" y="148.2">~{DCDB}</text>
<text x="38.7" y="145.6">~{DTRB}</text>
<text x="99.1" y="145.4">I1d</text>
<text x="185.2" y="147.7">A</text>
<text x="99.1" y="150.5">S</text>
<text x="99.1" y="153">E</text>
<text x="106.5" y="153.7" transform="rotate(-90 106.5 153.7)">GND</text>
<text x="185.2" y="150.2">B</text>
<text x="192.6" y="150.9" transform="rotate(-90 192.6 150.9)">Clr</text>
<text x="196.8" y="150.2">~{Q}</text>
<text x="34.8" y="158.3">GND</text>
<text x="89.1" y="158.3">GND</text>
<text x="166.8" y="158.3">X6A</text>
<text x="174.7" y="158.3">GND</text>
<text x="17.6" y="164.7">VCC</text>
<text x="44.7" y="164.9">PWR_FLAG</text>
<text x="103.6" y="164.4">GND</text>
<text x="166.3" y="165.2">74LS04</text>
<text x="54.1" y="171.6">PWR_FLAG</text>
<text x="38.9" y="189.6">GND</text>
<text x="24.7" y="194.9">J1</text>
<text x="54.7" y="194.9">J2</text>
</g>
<g font-size="1.8" fill="#0000c2">
<text x="267" y="17">POWER LED</text>
<text x="267" y="19.1">on</text>
<text x="270.4" y="19.1">front</text>
<text x="276.1" y="19.1">panel</text>
<text x="269.2" y="39.6">On</text>
<text x="269.2" y="41.7">Panel</text>
<text x="272.9" y="39.6">Rear</text>
<text x="246.4" y="52.3">Mentioned</text>
<text x="257.1" y="52.3">In</text>
<text x="260" y="52.3">Manual</text>
<text x="246.4" y="54.4">Details</text>
<text x="254.1" y="54.4">Unknown</text>
</g>
<g font-size="1.8" fill="#a90000">
<text x="25.1" y="22.9">40</text>
<text x="36.3" y="20" transform="rotate(-90 36.3 20)">9</text>
<text x="45.4" y="22.9">12</text>
<text x="246.8" y="23.9">1</text>
<text x="254.9" y="23.9">1</text>
<text x="25.1" y="27.9">39</text>
<text x="25.7" y="25.4">1</text>
<text x="45.4" y="25.4">13</text>
<text x="45.4" y="27.9">15</text>
<text x="210.7" y="26.4">1</text>
<text x="222.2" y="26.4">2</text>
<text x="246.8" y="26.4">2</text>
<text x="246.8" y="29">3</text>
<text x="254.9" y="29">1</text>
<text x="254.9" y="26.4">2</text>
<text x="25.1" y="33">38</text>
<text x="25.7" y="30.5">2</text>
<text x="25.7" y="35.6">3</text>
<text x="45.4" y="35.6">10</text>
<text x="45.4" y="33">11</text>
<text x="45.4" y="30.5">14</text>
<text x="160.5" y="33.8">13</text>
<text x="180.8" y="33.8">15</text>
<text x="246.8" y="31.5">4</text>
<text x="254.9" y="31.5">2</text>
<text x="25.1" y="38.1">37</text>
<text x="25.7" y="40.6">4</text>
<text x="45.4" y="39.4">17</text>
<text x="45.4" y="41.9">18</text>
<text x="180.8" y="36.3">14</text>
<text x="181.4" y="41.4">1</text>
<text x="25.1" y="47">21</text>
<text x="25.1" y="44.5">35</text>
<text x="45.4" y="44.5">16</text>
<text x="45.4" y="47">19</text>
<text x="105.2" y="47" transform="rotate(-90 105.2 47)">16</text>
<text x="161.1" y="43.9">4</text>
<text x="181.4" y="43.9">2</text>
<text x="280.4" y="44.1" transform="rotate(-90 280.4 44.1)">1</text>
<text x="25.1" y="52.1">36</text>
<text x="25.7" y="49.5">8</text>
<text x="45.4" y="53.3">27</text>
<text x="45.4" y="50.8">28</text>
<text x="94.5" y="50.5">4</text>
<text x="114.9" y="50.5">2</text>
<text x="114.9" y="53.1">3</text>
<text x="171.7" y="50" transform="rotate(-90 171.7 50)">3</text>
<text x="224.7" y="51.6">4</text>
<text x="236.1" y="51.6">3</text>
<text x="280.4" y="51.8" transform="rotate(-90 280.4 51.8)">2</text>
<text x="25.1" y="59.7">20</text>
<text x="25.1" y="54.6">32</text>
<text x="45.4" y="55.9">26</text>
<text x="94.5" y="58.2">7</text>
<text x="114.9" y="58.2">5</text>
<text x="25.7" y="63.5">5</text>
<text x="45.4" y="61">29</text>
<text x="45.4" y="63.5">30</text>
<text x="94.5" y="65.8">9</text>
<text x="114.3" y="65.8">11</text>
<text x="114.9" y="60.7">6</text>
<text x="246.9" y="64">3</text>
<text x="25.7" y="66">6</text>
<text x="25.7" y="68.6">7</text>
<text x="45.4" y="69.9">23</text>
<text x="45.4" y="67.3">24</text>
<text x="114.3" y="68.3">10</text>
<text x="231.6" y="66.5">1</text>
<text x="246.9" y="69.1">2</text>
<text x="25.1" y="74.9">33</text>
<text x="25.1" y="72.4">34</text>
<text x="45.4" y="74.9">22</text>
<text x="45.4" y="72.4">25</text>
<text x="93.9" y="73.4">12</text>
<text x="114.3" y="75.9">13</text>
<text x="114.3" y="73.4">14</text>
<text x="238.5" y="73.9" transform="rotate(-90 238.5 73.9)">4</text>
<text x="36.3" y="80.3" transform="rotate(-90 36.3 80.3)">31</text>
<text x="114.3" y="83.6">15</text>
<text x="114.9" y="81">1</text>
<text x="181.2" y="81.5">4</text>
<text x="191.8" y="78" transform="rotate(-90 191.8 78)">16</text>
<text x="201.5" y="81.5">2</text>
<text x="230.3" y="81">3</text>
<text x="244.3" y="78.5">1</text>
<text x="244.3" y="83.6">2</text>
<text x="105.2" y="89.6" transform="rotate(-90 105.2 89.6)">8</text>
<text x="181.2" y="89.2">7</text>
<text x="201.5" y="84.1">3</text>
<text x="201.5" y="89.2">5</text>
<text x="238.5" y="88.3" transform="rotate(-90 238.5 88.3)">4</text>
<text x="274.8" y="85.6">1</text>
<text x="274.8" y="88.1">2</text>
<text x="25.4" y="95">40</text>
<text x="36.6" y="92.1" transform="rotate(-90 36.6 92.1)">9</text>
<text x="45.7" y="95">12</text>
<text x="201.5" y="91.7">6</text>
<text x="247.5" y="95.5">5</text>
<text x="274.8" y="90.7">3</text>
<text x="274.8" y="93.2">4</text>
<text x="25.4" y="100.1">39</text>
<text x="26" y="97.5">1</text>
<text x="45.7" y="97.5">13</text>
<text x="45.7" y="100.1">15</text>
<text x="181.2" y="96.8">9</text>
<text x="200.9" y="99.3">10</text>
<text x="200.9" y="96.8">11</text>
<text x="232.1" y="98">7</text>
<text x="247.5" y="100.6">6</text>
<text x="25.4" y="105.2">38</text>
<text x="26" y="102.6">2</text>
<text x="26" y="107.7">3</text>
<text x="45.7" y="107.7">10</text>
<text x="45.7" y="105.2">11</text>
<text x="45.7" y="102.6">14</text>
<text x="180.6" y="104.4">12</text>
<text x="200.9" y="106.9">13</text>
<text x="200.9" y="104.4">14</text>
<text x="239" y="105.4" transform="rotate(-90 239 105.4)">4</text>
<text x="25.4" y="110.2">37</text>
<text x="26" y="112.8">4</text>
<text x="45.7" y="111.5">17</text>
<text x="201.5" y="112">1</text>
<text x="230.6" y="111.5">5</text>
<text x="244.5" y="109">7</text>
<text x="25.4" y="119.1">21</text>
<text x="25.4" y="116.6">35</text>
<text x="45.7" y="116.6">16</text>
<text x="45.7" y="114">18</text>
<text x="45.7" y="119.1">19</text>
<text x="94.8" y="118.9">2</text>
<text x="105.4" y="115.4" transform="rotate(-90 105.4 115.4)">16</text>
<text x="115.1" y="118.9">4</text>
<text x="200.9" y="114.6">15</text>
<text x="238.8" y="118.8" transform="rotate(-90 238.8 118.8)">4</text>
<text x="244.5" y="114">6</text>
<text x="25.4" y="124.2">36</text>
<text x="26" y="121.7">8</text>
<text x="45.7" y="125.5">27</text>
<text x="45.7" y="122.9">28</text>
<text x="94.8" y="121.4">3</text>
<text x="191.8" y="120.6" transform="rotate(-90 191.8 120.6)">8</text>
<text x="25.4" y="131.8">20</text>
<text x="25.4" y="126.7">32</text>
<text x="45.7" y="128">26</text>
<text x="94.8" y="126.5">5</text>
<text x="94.8" y="129">6</text>
<text x="115.1" y="126.5">7</text>
<text x="26" y="135.6">5</text>
<text x="45.7" y="133.1">29</text>
<text x="45.7" y="135.6">30</text>
<text x="94.2" y="136.7">10</text>
<text x="94.2" y="134.1">11</text>
<text x="115.1" y="134.1">9</text>
<text x="26" y="138.2">6</text>
<text x="26" y="140.7">7</text>
<text x="45.7" y="142">23</text>
<text x="45.7" y="139.4">24</text>
<text x="94.2" y="141.7">14</text>
<text x="114.5" y="141.7">12</text>
<text x="180.9" y="141.5">6</text>
<text x="180.9" y="138.9">7</text>
<text x="201.2" y="138.9">5</text>
<text x="25.4" y="147.1">33</text>
<text x="25.4" y="144.5">34</text>
<text x="45.7" y="147.1">22</text>
<text x="45.7" y="144.5">25</text>
<text x="94.2" y="144.3">13</text>
<text x="94.8" y="149.4">1</text>
<text x="180.3" y="149.1">10</text>
<text x="180.9" y="146.6">9</text>
<text x="200.6" y="149.1">12</text>
<text x="36.6" y="152.4" transform="rotate(-90 36.6 152.4)">31</text>
<text x="94.2" y="151.9">15</text>
<text x="191.5" y="155.7" transform="rotate(-90 191.5 155.7)">11</text>
<text x="105.4" y="157.9" transform="rotate(-90 105.4 157.9)">8</text>
<text x="160.7" y="160.5">1</text>
<text x="172.1" y="160.5">2</text>
<text x="19.3" y="188.5" transform="rotate(-90 19.3 188.5)">6</text>
<text x="21.8" y="188.5" transform="rotate(-90 21.8 188.5)">5</text>
<text x="24.4" y="188.5" transform="rotate(-90 24.4 188.5)">4</text>
<text x="26.9" y="188.5" transform="rotate(-90 26.9 188.5)">3</text>
<text x="29.5" y="188.5" transform="rotate(-90 29.5 188.5)">2</text>
<text x="32" y="188.5" transform="rotate(-90 32 188.5)">1</text>
<text x="49.3" y="188.5" transform="rotate(-90 49.3 188.5)">6</text>
<text x="51.8" y="188.5" transform="rotate(-90 51.8 188.5)">5</text>
<text x="54.4" y="188.5" transform="rotate(-90 54.4 188.5)">4</text>
<text x="56.9" y="188.5" transform="rotate(-90 56.9 188.5)">3</text>
<text x="59.4" y="188.5" transform="rotate(-90 59.4 188.5)">2</text>
<text x="62" y="188.5" transform="rotate(-90 62 188.5)">1</text>
</g>
<g font-size="1.8" fill="#840084">
<text x="38.8" y="20.9">Plug</text>
<text x="44.2" y="20.9">to</text>
<text x="47.2" y="20.9">mainboard</text>
</g>
<g font-size="1.8" fill="#0f0f0f">
<text x="150.1" y="33.7">ACTIVE</text>
<text x="181.1" y="56.8">/ACTIVE</text>
<text x="84.6" y="65.7">N-TxD</text>
<text x="167.9" y="81.4">N-RxD</text>
<text x="167.6" y="89.1">N-/RxC</text>
<text x="266.4" y="88">+DAT</text>
<text x="266.4" y="85.5">-DAT</text>
<text x="266.4" y="93.1">+CLK</text>
<text x="266.4" y="90.6">-CLK</text>
<text x="119.6" y="134">N-/DTR</text>
<text x="213.4" y="138.8">ONLINE</text>
</g>
</svg>
